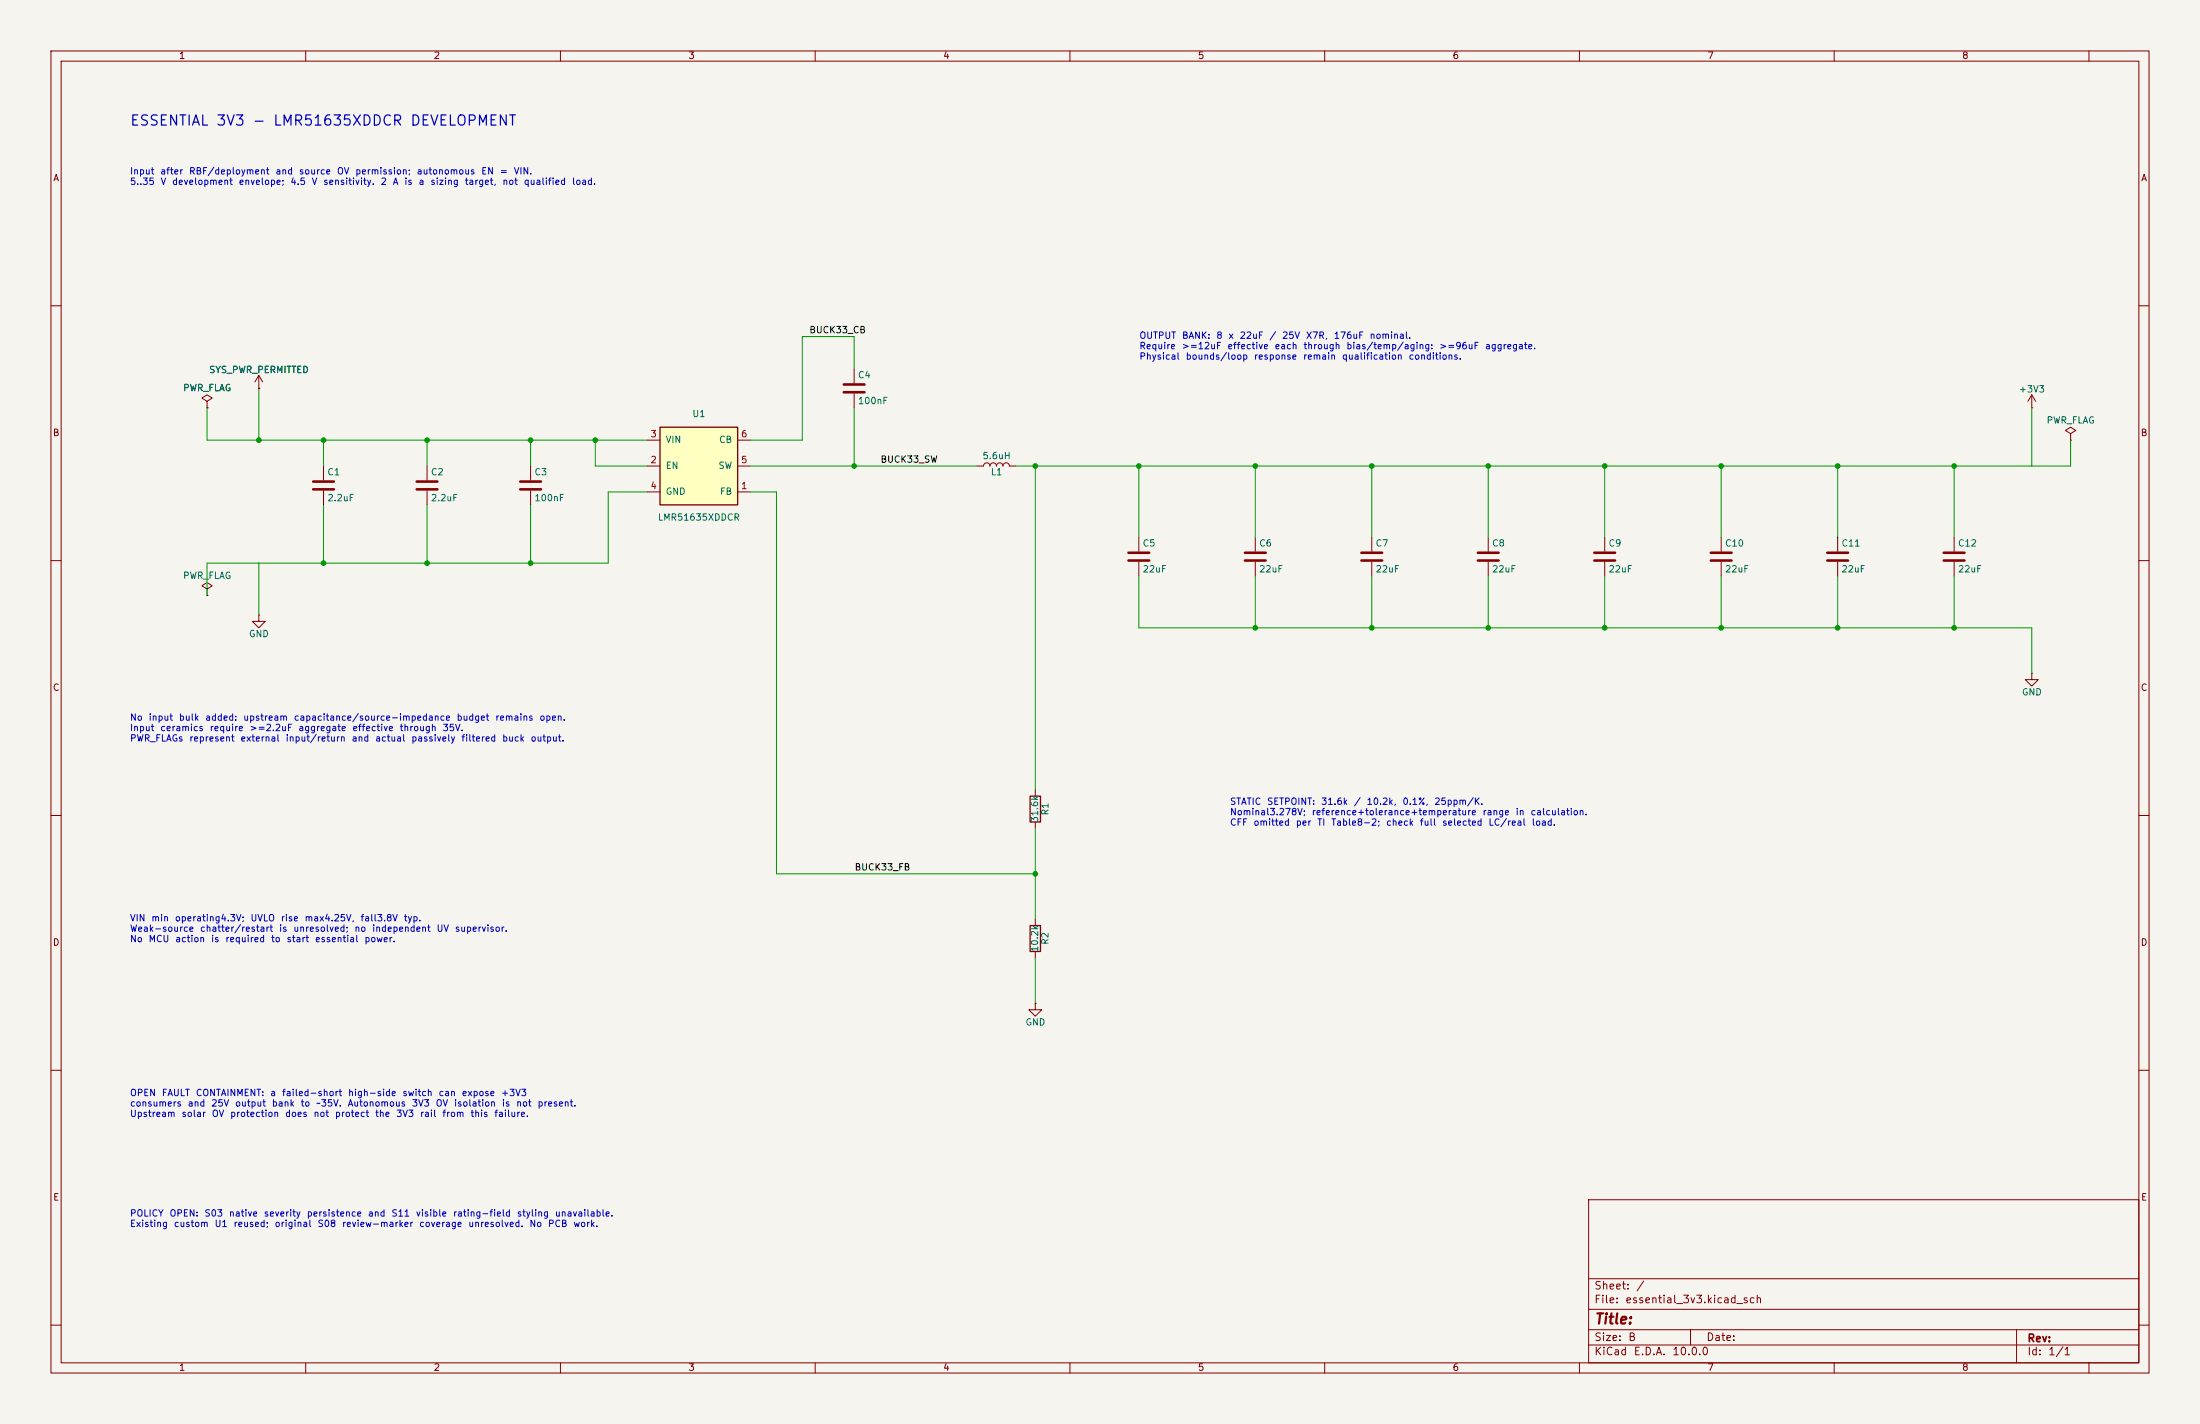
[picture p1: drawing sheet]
<svg xmlns="http://www.w3.org/2000/svg" width="432mm" height="279mm" viewBox="0 0 432 279" stroke-linecap="round" stroke-linejoin="round" font-family="sans-serif">
<path d="M0 0h431.8v279.4h-431.8z" fill="#f5f4ef" stroke="#f5f4ef" stroke-width=".2"/>
<g fill="none" stroke="#840000" stroke-width=".2">
<path d="M10 10h411.8v259.4h-411.8zM12 12h407.8v255.4h-407.8zM60 10v2M110 10v2M160 10v2M210 10v2M260 10v2M310 10v2M360 10v2M410 10v2M10 60h2M419.8 60h2"/>
<path d="M83.8 91.4v2.8M83.8 96.3v2.8M406.4 85.1l1-.6-1-.7-1 .7 1 .6v1.3M406.4 86.4h.1M10 110h2M292.1 105.4v2.8M292.1 110.2v2.8M315 105.4v2.8M315 110.2v2.8M419.8 110h2M398.8 132.1v1.3h1.2l-1.2 1.2-1.3-1.2h1.3M398.8 132.1h.1"/>
<path d="M10 160h2M419.8 160h2M10 210h2M419.8 210h2M311.8 235.4h108v32h-108zM10 260h2M311.8 256.9h108M311.8 250.9h108M419.8 260h2M60 267.4v2M110 267.4v2M160 267.4v2"/>
<path d="M210 267.4v2M260 267.4v2M310 267.4v2M311.8 263.9h108M311.8 260.9h108M331.8 260.9v3M360 267.4v2M395.8 260.9v6.5M410 267.4v2"/>
</g>
<path d="M81.8 94.5h4.1M81.8 96h4.1M290.1 108.5h4M290.1 110h4M312.9 108.5h4.1M312.9 110h4.1" fill="none" stroke="#840000" stroke-width=".51"/>
<path d="M129.5 83.8h15.3v15.3h-15.3z" fill="#ffffc2"/>
<path d="M129.5 83.8h15.3v15.3h-15.3zM202.2 156.2h2v5.1h-2zM202.2 181.6h2v5.1h-2z" fill="none" stroke="#840000" stroke-width=".25"/>
<g fill="none" stroke="#840000" stroke-width=".2">
<path d="M40.6 78.7l1.1-.6-1.1-.6-1 .6 1 .6v1.3M50.8 76.2h.1M50.8 73.7l-.8 1.2M50.8 73.7l.8 1.2M50.8 73.7v2.5M167.6 72.4v2.8M167.6 77.2v2.8M398.8 77.5l-.8 1.2M398.8 77.5l.7 1.2M398.8 77.5v2.5M40.6 80h.1M63.5 91.4v2.8"/>
<path d="M63.5 96.3v2.8M104.1 91.4v2.8M104.1 96.3v2.8M127 96.5h2.5M127 91.4h2.5M127 86.4h2.5M144.8 96.5h2.5M144.8 91.4h2.5M144.8 86.4h2.5M191.8 91.4h1.2a.63 .63 0 0 1 .7-.6 .63 .63 0 0 1 .6 .6 .63 .63 0 0 1 .7-.6 .63 .63 0 0 1 .6 .6 .63 .63 0 0 1 .6-.6 .63 .63 0 0 1 .6 .6h.1a.63 .63 0 0 1 .6-.6 .63 .63 0 0 1 .6 .6h1.3M398.8 80h.1M40.6 115.6l1.1-.7-1.1-.6-1 .6 1 .7v1.2"/>
<path d="M40.6 116.8h.1M223.5 105.4v2.8M223.5 110.2v2.8M246.4 105.4v2.8M246.4 110.2v2.8M269.2 105.4v2.8M269.2 110.2v2.8M337.8 105.4v2.8M337.8 110.2v2.8M360.7 105.4v2.8M360.7 110.2v2.8M383.5 105.4v2.8"/>
<path d="M383.5 110.2v2.8M50.8 120.7v1.2h1.3l-1.3 1.3-1.3-1.3h1.3M50.8 120.7h.1M203.2 154.9v1.3M203.2 161.3v1.3M203.2 196.9v1.2h1.3l-1.3 1.3-1.3-1.3h1.3M203.2 196.9h.1M203.2 180.3v1.3M203.2 186.7v1.3"/>
</g>
<g fill="none" stroke="#840000" stroke-width=".51">
<path d="M165.6 75.4h4.1M165.6 77h4.1M61.5 94.5h4M61.5 96h4M102.1 94.5h4.1M102.1 96h4.1M221.5 108.5h4.1M221.5 110h4.1M244.3 108.5h4.1M244.3 110h4.1M267.2 108.5h4.1M267.2 110h4.1"/>
<path d="M335.8 108.5h4.1M335.8 110h4.1M358.6 108.5h4.1M358.6 110h4.1M381.5 108.5h4.1M381.5 110h4.1"/>
</g>
<g fill="none" stroke="#009600" stroke-width=".2">
<path d="M50.8 76.2v10.2M167.6 72.4v-6.4h-10.1v20.4h-10.2M40.6 80v6.4h86.4M63.5 86.4v5M63.5 99.1v11.4M83.8 86.4v5M83.8 99.1v11.4M104.1 86.4v5M104.1 99.1v11.4M116.8 86.4v5h10.2M127 96.5h-7.6v14h-78.8v6.3M147.3 91.4h44.5"/>
<path d="M147.3 96.5h5.1v75h50.8M167.6 80v11.4M203.2 91.4v63.5M223.5 91.4v14M246.4 91.4v14M269.2 91.4v14M292.1 91.4v14M315 91.4v14M337.8 91.4v14M360.7 91.4v14M383.5 91.4v14M398.8 80v11.4"/>
<path d="M406.4 86.4v5h-207M50.8 110.5v10.2M223.5 113v10.2h175.3v8.9M246.4 113v10.2M269.2 113v10.2M292.1 113v10.2M315 113v10.2M337.8 113v10.2M360.7 113v10.2M383.5 113v10.2M203.2 162.6v17.7M203.2 188v8.9"/>
</g>
<g fill="#009600" stroke="#009600" stroke-width=".2">
<circle cx="50.8" cy="86.4" r=".46"/>
<circle cx="63.5" cy="86.4" r=".46"/>
<circle cx="116.8" cy="86.4" r=".46"/>
<circle cx="104.1" cy="86.4" r=".46"/>
<circle cx="104.1" cy="110.5" r=".46"/>
<circle cx="83.8" cy="110.5" r=".46"/>
<circle cx="63.5" cy="110.5" r=".46"/>
<circle cx="83.8" cy="86.4" r=".46"/>
<circle cx="246.4" cy="91.4" r=".46"/>
<circle cx="269.2" cy="91.4" r=".46"/>
<circle cx="246.4" cy="123.2" r=".46"/>
<circle cx="167.6" cy="91.4" r=".46"/>
<circle cx="223.5" cy="91.4" r=".46"/>
<circle cx="203.2" cy="91.4" r=".46"/>
<circle cx="203.2" cy="171.5" r=".46"/>
<circle cx="337.8" cy="91.4" r=".46"/>
<circle cx="360.7" cy="91.4" r=".46"/>
<circle cx="383.5" cy="91.4" r=".46"/>
<circle cx="315" cy="123.2" r=".46"/>
<circle cx="337.8" cy="123.2" r=".46"/>
<circle cx="292.1" cy="91.4" r=".46"/>
<circle cx="269.2" cy="123.2" r=".46"/>
<circle cx="292.1" cy="123.2" r=".46"/>
<circle cx="360.7" cy="123.2" r=".46"/>
<circle cx="383.5" cy="123.2" r=".46"/>
<circle cx="315" cy="91.4" r=".46"/>
</g>
<g font-size="2" fill="#0000c2">
<text x="25.4" y="25.2">ESSENTIAL</text>
<text x="42.3" y="25.2">3V3</text>
<text x="49.4" y="25.2">-</text>
<text x="53.5" y="25.2">LMR51635XDDCR</text>
<text x="80.4" y="25.2">DEVELOPMENT</text>
</g>
<text font-size="2" fill="#840000" x="312.8" y="260.3">Title:</text>
<g font-size="1.5" fill="#840000">
<text x="312.8" y="256.1">File:</text>
<text x="312.8" y="253.4">Sheet:</text>
<text x="318.9" y="256.1">essential_3v3.kicad_sch</text>
<text x="321" y="253.4">/</text>
<text x="312.8" y="263.5">Size:</text>
<text x="319.5" y="263.5">B</text>
<text x="334.8" y="263.5">Date:</text>
<text x="397.8" y="263.7">Rev:</text>
<text x="312.8" y="266.3">KiCad</text>
<text x="320.5" y="266.3">E.D.A.</text>
<text x="328.1" y="266.3">10.0.0</text>
<text x="397.8" y="266.3">Id:</text>
<text x="401.9" y="266.3">1/1</text>
</g>
<g font-size="1.3" fill="#840000">
<text x="35" y="11.9">1</text>
<text x="85" y="11.9">2</text>
<text x="135" y="11.9">3</text>
<text x="185" y="11.9">4</text>
<text x="235" y="11.9">5</text>
<text x="285" y="11.9">6</text>
<text x="335" y="11.9">7</text>
<text x="385" y="11.9">8</text>
<text x="10.3" y="35.9">A</text>
<text x="420.1" y="35.9">A</text>
<text x="10.3" y="85.9">B</text>
<text x="420.1" y="85.9">B</text>
<text x="10.3" y="135.9">C</text>
<text x="420.1" y="135.9">C</text>
<text x="10.3" y="185.9">D</text>
<text x="420.1" y="185.9">D</text>
<text x="10.3" y="235.9">E</text>
<text x="420.1" y="235.9">E</text>
<text x="35" y="269.3">1</text>
<text x="85" y="269.3">2</text>
<text x="135" y="269.3">3</text>
<text x="185" y="269.3">4</text>
<text x="235" y="269.3">5</text>
<text x="285" y="269.3">6</text>
<text x="335" y="269.3">7</text>
<text x="385" y="269.3">8</text>
</g>
<g font-size="1.3" fill="#0000c2">
<text x="25.4" y="34.5">Input</text>
<text x="31.3" y="34.5">after</text>
<text x="37" y="34.5">RBF/deployment</text>
<text x="53.9" y="34.5">and</text>
<text x="58.6" y="34.5">source</text>
<text x="66" y="34.5">OV</text>
<text x="69.6" y="34.5">permission;</text>
<text x="81.7" y="34.5">autonomous</text>
<text x="94.3" y="34.5">EN</text>
<text x="98" y="34.5">=</text>
<text x="100.7" y="34.5">VIN.</text>
<text x="25.4" y="36.6">5..35</text>
<text x="31.4" y="36.6">V</text>
<text x="33.7" y="36.6">development</text>
<text x="46.8" y="36.6">envelope;</text>
<text x="56.9" y="36.6">4.5</text>
<text x="61.1" y="36.6">V</text>
<text x="63.3" y="36.6">sensitivity.</text>
<text x="74.6" y="36.6">2</text>
<text x="77" y="36.6">A</text>
<text x="79.2" y="36.6">is</text>
<text x="82" y="36.6">a</text>
<text x="84.4" y="36.6">sizing</text>
<text x="91.1" y="36.6">target,</text>
<text x="98.5" y="36.6">not</text>
<text x="102.7" y="36.6">qualified</text>
<text x="112.1" y="36.6">load.</text>
<text x="223.5" y="66.8">OUTPUT</text>
<text x="223.5" y="68.8">Require</text>
<text x="223.5" y="70.9">Physical</text>
<text x="231.8" y="68.8">&gt;=12uF</text>
<text x="231.9" y="66.8">BANK:</text>
<text x="232.6" y="70.9">bounds/loop</text>
<text x="238.6" y="66.8">8</text>
<text x="240.8" y="68.8">effective</text>
<text x="241" y="66.8">x</text>
<text x="243.2" y="66.8">22uF</text>
<text x="246" y="70.9">response</text>
<text x="249" y="66.8">/</text>
<text x="250.1" y="68.8">each</text>
<text x="251.5" y="66.8">25V</text>
<text x="255.6" y="70.9">remain</text>
<text x="255.7" y="68.8">through</text>
<text x="256.2" y="66.8">X7R,</text>
<text x="261.7" y="66.8">176uF</text>
<text x="263.3" y="70.9">qualification</text>
<text x="264.1" y="68.8">bias/temp/aging:</text>
<text x="268.7" y="66.8">nominal.</text>
<text x="276.4" y="70.9">conditions.</text>
<text x="282.4" y="68.8">&gt;=96uF</text>
<text x="291.3" y="68.8">aggregate.</text>
<text x="25.4" y="141.7">No</text>
<text x="25.4" y="143.8">Input</text>
<text x="29.1" y="141.7">input</text>
<text x="31.3" y="143.8">ceramics</text>
<text x="35" y="141.7">bulk</text>
<text x="40.2" y="141.7">added:</text>
<text x="41" y="143.8">require</text>
<text x="47.6" y="141.7">upstream</text>
<text x="48.9" y="143.8">&gt;=2.2uF</text>
<text x="57.6" y="141.7">capacitance/source-impedance</text>
<text x="58.4" y="143.8">aggregate</text>
<text x="69.1" y="143.8">effective</text>
<text x="78.3" y="143.8">through</text>
<text x="86.8" y="143.8">35V.</text>
<text x="89.5" y="141.7">budget</text>
<text x="97.1" y="141.7">remains</text>
<text x="105.8" y="141.7">open.</text>
<text x="25.4" y="145.8">PWR_FLAGs</text>
<text x="37" y="145.8">represent</text>
<text x="47.1" y="145.8">external</text>
<text x="55.9" y="145.8">input/return</text>
<text x="68.9" y="145.8">and</text>
<text x="73.5" y="145.8">actual</text>
<text x="80.6" y="145.8">passively</text>
<text x="90.4" y="145.8">filtered</text>
<text x="98.4" y="145.8">buck</text>
<text x="104" y="145.8">output.</text>
<text x="241.3" y="158.2">STATIC</text>
<text x="241.3" y="160.3">Nominal3.278V;</text>
<text x="248.6" y="158.2">SETPOINT:</text>
<text x="257.3" y="160.3">reference+tolerance+temperature</text>
<text x="259.2" y="158.2">31.6k</text>
<text x="265.6" y="158.2">/</text>
<text x="268.1" y="158.2">10.2k,</text>
<text x="275.2" y="158.2">0.1%,</text>
<text x="281.4" y="158.2">25ppm/K.</text>
<text x="290.9" y="160.3">range</text>
<text x="297.4" y="160.3">in</text>
<text x="300.3" y="160.3">calculation.</text>
<text x="241.3" y="162.3">CFF</text>
<text x="245.9" y="162.3">omitted</text>
<text x="254.2" y="162.3">per</text>
<text x="258.4" y="162.3">TI</text>
<text x="261.2" y="162.3">Table8-2;</text>
<text x="271.9" y="162.3">check</text>
<text x="278.6" y="162.3">full</text>
<text x="282.9" y="162.3">selected</text>
<text x="292" y="162.3">LC/real</text>
<text x="300.5" y="162.3">load.</text>
<text x="25.4" y="181.1">VIN</text>
<text x="25.4" y="183.1">Weak-source</text>
<text x="25.4" y="185.2">No</text>
<text x="29.1" y="185.2">MCU</text>
<text x="29.6" y="181.1">min</text>
<text x="34.2" y="181.1">operating4.3V;</text>
<text x="34.3" y="185.2">action</text>
<text x="39.1" y="183.1">chatter/restart</text>
<text x="41.3" y="185.2">is</text>
<text x="44.1" y="185.2">required</text>
<text x="49.1" y="181.1">UVLO</text>
<text x="53.1" y="185.2">to</text>
<text x="54.7" y="183.1">is</text>
<text x="55" y="181.1">rise</text>
<text x="56.1" y="185.2">start</text>
<text x="57.5" y="183.1">unresolved;</text>
<text x="59.7" y="181.1">max4.25V,</text>
<text x="61.7" y="185.2">essential</text>
<text x="69.5" y="183.1">no</text>
<text x="70.6" y="181.1">fall3.8V</text>
<text x="71.4" y="185.2">power.</text>
<text x="72.9" y="183.1">independent</text>
<text x="79.1" y="181.1">typ.</text>
<text x="85.6" y="183.1">UV</text>
<text x="89.2" y="183.1">supervisor.</text>
<text x="25.4" y="215.4">OPEN</text>
<text x="31.7" y="215.4">FAULT</text>
<text x="38.3" y="215.4">CONTAINMENT:</text>
<text x="52.9" y="215.4">a</text>
<text x="55.2" y="215.4">failed-short</text>
<text x="68.2" y="215.4">high-side</text>
<text x="78.9" y="215.4">switch</text>
<text x="86" y="215.4">can</text>
<text x="90.5" y="215.4">expose</text>
<text x="98.2" y="215.4">+3V3</text>
<text x="25.4" y="217.4">consumers</text>
<text x="25.4" y="219.5">Upstream</text>
<text x="35.5" y="219.5">solar</text>
<text x="36.7" y="217.4">and</text>
<text x="41.3" y="217.4">25V</text>
<text x="41.5" y="219.5">OV</text>
<text x="45.1" y="219.5">protection</text>
<text x="46" y="217.4">output</text>
<text x="53.2" y="217.4">bank</text>
<text x="55.8" y="219.5">does</text>
<text x="58.9" y="217.4">to</text>
<text x="61.4" y="219.5">not</text>
<text x="61.9" y="217.4">~35V.</text>
<text x="65.6" y="219.5">protect</text>
<text x="68.1" y="217.4">Autonomous</text>
<text x="73.5" y="219.5">the</text>
<text x="77.6" y="219.5">3V3</text>
<text x="80.7" y="217.4">3V3</text>
<text x="82.3" y="219.5">rail</text>
<text x="85.4" y="217.4">OV</text>
<text x="86.7" y="219.5">from</text>
<text x="89" y="217.4">isolation</text>
<text x="92.2" y="219.5">this</text>
<text x="96.9" y="219.5">failure.</text>
<text x="98.4" y="217.4">is</text>
<text x="101.2" y="217.4">not</text>
<text x="105.4" y="217.4">present.</text>
<text x="25.4" y="239">POLICY</text>
<text x="33.2" y="239">OPEN:</text>
<text x="40" y="239">S03</text>
<text x="44.8" y="239">native</text>
<text x="51.7" y="239">severity</text>
<text x="60.1" y="239">persistence</text>
<text x="72.1" y="239">and</text>
<text x="76.7" y="239">S11</text>
<text x="81.5" y="239">visible</text>
<text x="88.8" y="239">rating-field</text>
<text x="101.3" y="239">styling</text>
<text x="108.8" y="239">unavailable.</text>
<text x="25.4" y="241.1">Existing</text>
<text x="34" y="241.1">custom</text>
<text x="42" y="241.1">U1</text>
<text x="45.7" y="241.1">reused;</text>
<text x="53.8" y="241.1">original</text>
<text x="62.2" y="241.1">S08</text>
<text x="67" y="241.1">review-marker</text>
<text x="82.2" y="241.1">coverage</text>
<text x="91.8" y="241.1">unresolved.</text>
<text x="103.8" y="241.1">No</text>
<text x="107.4" y="241.1">PCB</text>
<text x="112.4" y="241.1">work.</text>
</g>
<g font-size="1.3" fill="#0f0f0f">
<text x="158.7" y="65.7">BUCK33_CB</text>
<text x="172.7" y="91.1">BUCK33_SW</text>
<text x="167.6" y="171.1">BUCK33_FB</text>
</g>
<g font-size="1.3" fill="#006464">
<text x="35.8" y="77.1">PWR_FLAG</text>
<text x="40.9" y="73.5">SYS_PWR_PERMITTED</text>
<text x="168.3" y="74.5">C4</text>
<text x="396.1" y="77.3">+3V3</text>
<text x="135.8" y="82.1">U1</text>
<text x="168.3" y="79.6">100nF</text>
<text x="401.6" y="83.4">PWR_FLAG</text>
<text x="130.6" y="87.2">VIN</text>
<text x="141" y="87.2">CB</text>
<text x="64.1" y="93.6">C1</text>
<text x="84.5" y="93.6">C2</text>
<text x="104.8" y="93.6">C3</text>
<text x="130.6" y="92.3">EN</text>
<text x="140.9" y="92.3">SW</text>
<text x="192.7" y="90.4">5.6uH</text>
<text x="194.4" y="93.6">L1</text>
<text x="64.1" y="98.7">2.2uF</text>
<text x="84.5" y="98.7">2.2uF</text>
<text x="104.8" y="98.7">100nF</text>
<text x="130.6" y="97.4">GND</text>
<text x="141.2" y="97.4">FB</text>
<text x="129" y="102.5">LMR51635XDDCR</text>
<text x="224.2" y="107.5">C5</text>
<text x="247" y="107.5">C6</text>
<text x="269.9" y="107.5">C7</text>
<text x="292.7" y="107.5">C8</text>
<text x="315.6" y="107.5">C9</text>
<text x="338.5" y="107.5">C10</text>
<text x="361.3" y="107.5">C11</text>
<text x="384.2" y="107.5">C12</text>
<text x="35.8" y="113.9">PWR_FLAG</text>
<text x="224.2" y="112.6">22uF</text>
<text x="247" y="112.6">22uF</text>
<text x="269.9" y="112.6">22uF</text>
<text x="292.7" y="112.6">22uF</text>
<text x="315.6" y="112.6">22uF</text>
<text x="338.5" y="112.6">22uF</text>
<text x="361.3" y="112.6">22uF</text>
<text x="384.2" y="112.6">22uF</text>
<text x="48.8" y="125.3">GND</text>
<text x="396.7" y="136.8">GND</text>
<text x="204.1" y="161.5" transform="rotate(-90 204.1 161.5)">31.6k</text>
<text x="206.1" y="160.1" transform="rotate(-90 206.1 160.1)">R1</text>
<text x="206.1" y="185.5" transform="rotate(-90 206.1 185.5)">R2</text>
<text x="204.1" y="186.9" transform="rotate(-90 204.1 186.9)">10.2k</text>
<text x="201.2" y="201.5">GND</text>
</g>
<g font-size="1.3" fill="#a90000">
<text x="127.6" y="86.1">3</text>
<text x="145.3" y="86.1">6</text>
<text x="127.6" y="91.2">2</text>
<text x="145.3" y="91.2">5</text>
<text x="127.6" y="96.3">4</text>
<text x="145.3" y="96.3">1</text>
</g>
</svg>
